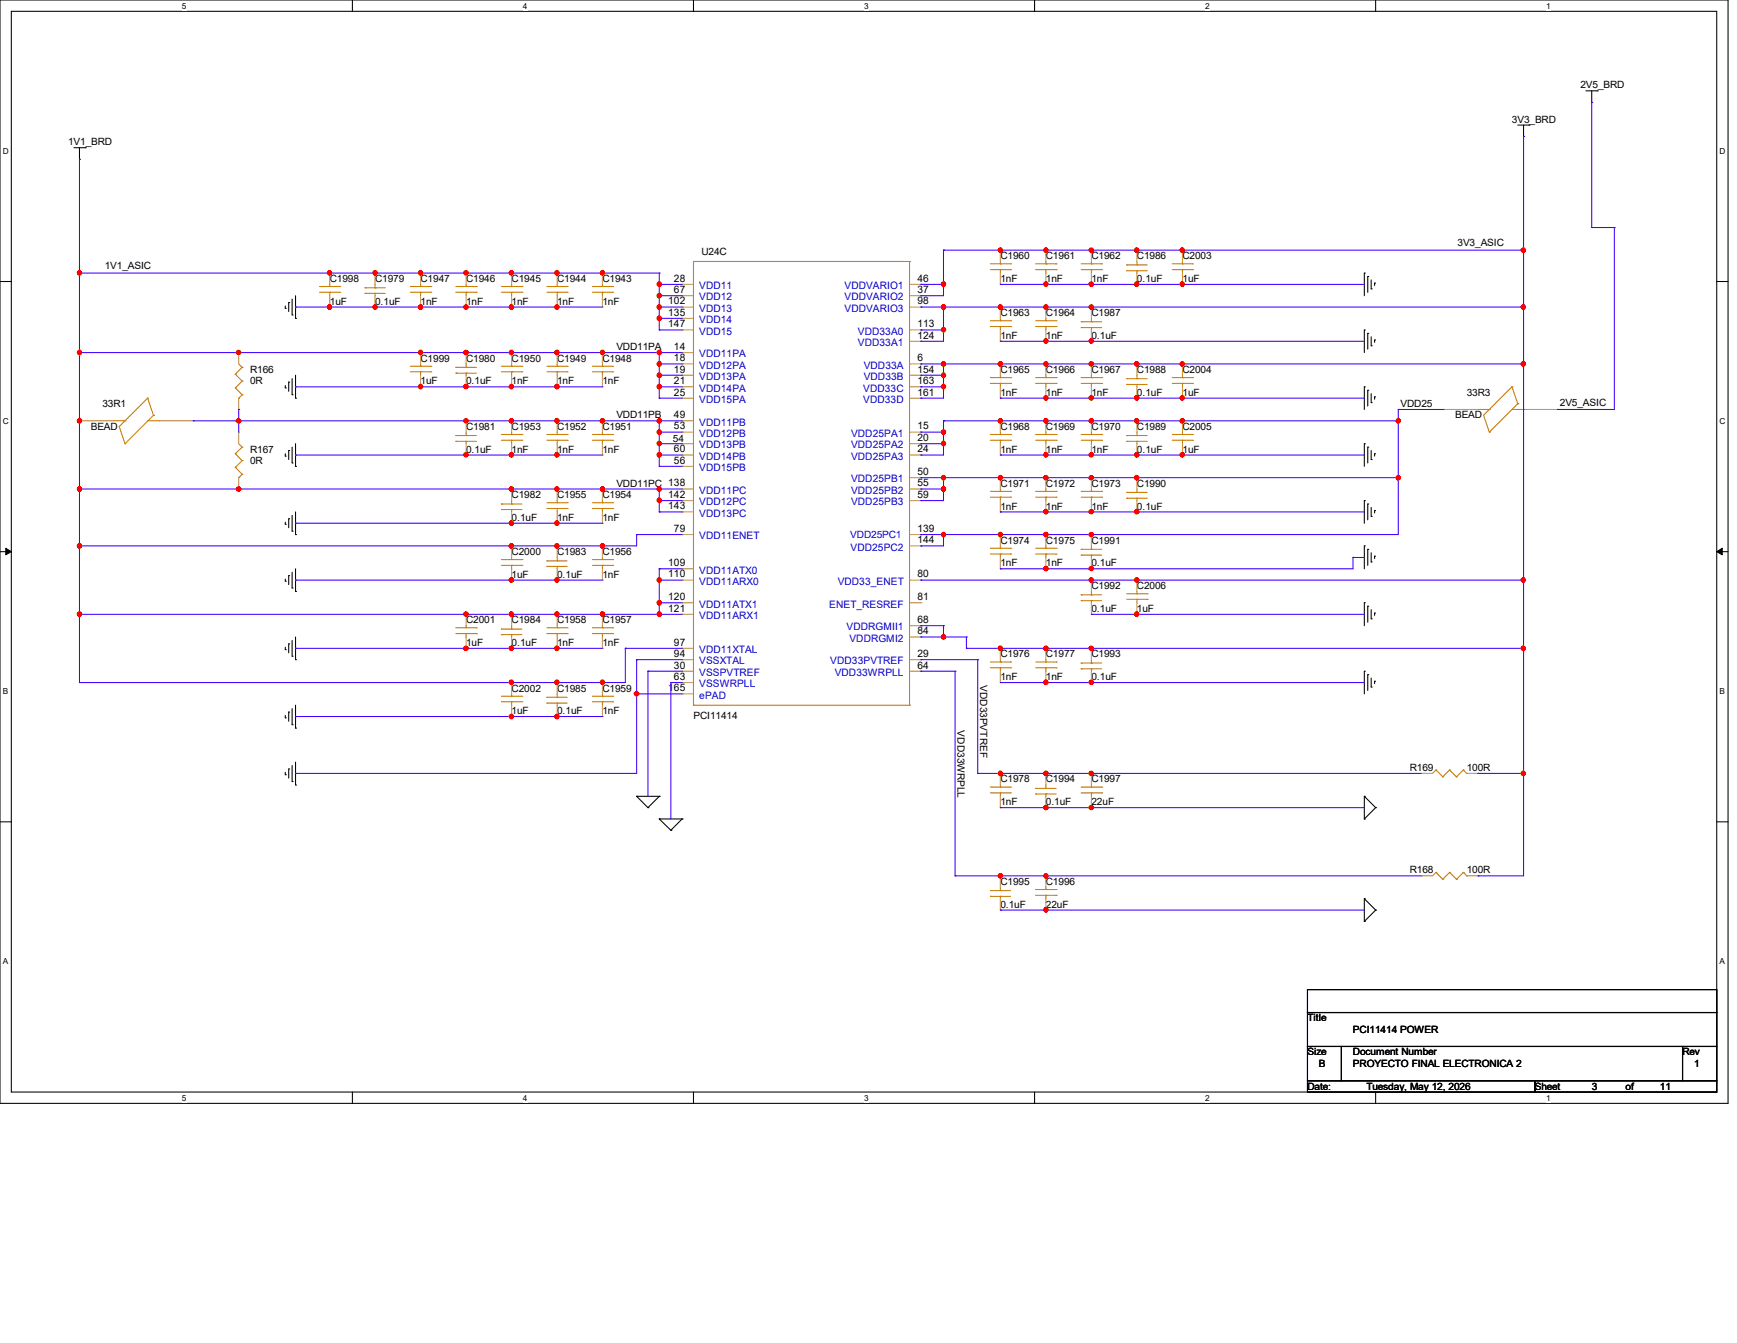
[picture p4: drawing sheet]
<svg xmlns="http://www.w3.org/2000/svg" width="279mm" height="216mm" viewBox="0 0 279 216" stroke-linecap="round" stroke-linejoin="round" font-family="sans-serif">
<path d="M0 0h278v177.4h-278zM1.8 1.8h274.3v173.8h-274.3z" fill="none" stroke="#000" stroke-width=".17"/>
<g fill="#fff">
<path d="M29.3 .2h.7v1.5h-.7z"/>
<path d="M29.3 175.8h.7v1.4h-.7z"/>
</g>
<path d="M56.7 0v1.8M56.7 175.6v1.8" fill="none" stroke="#000" stroke-width=".17"/>
<g fill="#fff">
<path d="M84.1 .2h.7v1.5h-.7z"/>
<path d="M84.1 175.8h.7v1.4h-.7z"/>
</g>
<path d="M111.5 0v1.8M111.5 175.6v1.8" fill="none" stroke="#000" stroke-width=".17"/>
<g fill="#fff">
<path d="M139 .2h.7v1.5h-.7z"/>
<path d="M139 175.8h.7v1.4h-.7z"/>
</g>
<path d="M166.4 0v1.8M166.4 175.6v1.8" fill="none" stroke="#000" stroke-width=".17"/>
<g fill="#fff">
<path d="M193.8 .2h.8v1.5h-.8z"/>
<path d="M193.8 175.8h.8v1.4h-.8z"/>
</g>
<path d="M221.3 0v1.8M221.3 175.6v1.8" fill="none" stroke="#000" stroke-width=".17"/>
<g fill="#fff">
<path d="M248.7 .2h.7v1.5h-.7z"/>
<path d="M248.7 175.8h.7v1.4h-.7z"/>
<path d="M.5 23.5h.9v1.5h-.9z"/>
<path d="M276.6 23.5h.9v1.5h-.9z"/>
<path d="M.5 67h.9v1.5h-.9z"/>
<path d="M276.6 67h.9v1.5h-.9z"/>
</g>
<path d="M0 45.3h1.8M276.1 45.3h1.9" fill="none" stroke="#000" stroke-width=".17"/>
<g fill="#fff">
<path d="M.5 110.4h.8v1.5h-.8z"/>
<path d="M276.6 110.4h.9v1.5h-.9z"/>
</g>
<path d="M0 88.7h1.8M276.1 88.7h1.9" fill="none" stroke="#000" stroke-width=".17"/>
<path d="M.9 88.1l.9 .6-.9 .5zM276.1 88.7l.9-.6v1.1z" fill="#000" stroke="#000" stroke-width=".16"/>
<g fill="#fff">
<path d="M.5 153.8h.8v1.5h-.8z"/>
<path d="M276.6 153.8h.9v1.5h-.9z"/>
</g>
<g fill="none" stroke="#000" stroke-width=".17">
<path d="M255.1 14.6h1.8M256 16.5h.1M256 14.6v1.9M256.9 14.6h.1M11.9 23.7h1.8M12.8 25.6h.1M12.8 23.7v1.9M13.7 23.7h.1M244.1 20.1h1.9M245.1 21.9h.1M245.1 20.1v1.8M246 20.1h.1"/>
<path d="M45.9 49.6h.1M45.9 49.2v.4M46.4 48.6h.1M46.4 48.6v1.5M47 50.6h.1M47 48.1v2.5M47.5 51.2h.1M47.5 47.5v3.7M219.5 43.9h.1M219.5 53h.1M219.5 43.9v3.6M219.5 53v3.7"/>
<path d="M220 44.4h.1M220 53.6h.1M220 44.4v2.6M220 53.6v2.5M220.6 46.4h.1M220.6 55.6h.1M220.6 45v1.4M220.6 54.1v1.5M221.1 45.5h.1M221.1 54.7h.1M221.1 45.5v.4M221.1 54.7v.3"/>
<path d="M45.9 62.4h.1M45.9 73.3h.1M45.9 62v.4M45.9 72.9v.4M46.4 61.4h.1M46.4 72.4h.1M46.4 61.4v1.5M46.4 72.4v1.5M47 63.5h.1M47 74.4h.1M47 60.9v2.6M47 71.9v2.5"/>
<path d="M47.5 64h.1M47.5 75h.1M47.5 60.3v3.7M47.5 71.3v3.7M219.5 62.2h.1M219.5 71.3h.1M219.5 62.2v3.6M219.5 71.3v3.7M220 62.7h.1M220 71.9h.1M220 62.7v2.6M220 71.9v2.5"/>
<path d="M220.6 64.7h.1M220.6 73.9h.1M220.6 63.3v1.4M220.6 72.4v1.5M221.1 63.8h.1M221.1 72.9h.1M221.1 63.8v.4M221.1 72.9v.4M45.9 84.3h.1M45.9 93.4h.1M45.9 83.9v.4M45.9 93.1v.3"/>
<path d="M46.4 83.4h.1M46.4 92.5h.1M46.4 83.4v1.4M46.4 92.5v1.5M47 85.4h.1M47 94.5h.1M47 82.8v2.6M47 92v2.5M47.5 85.9h.1M47.5 95.1h.1M47.5 82.3v3.6M47.5 91.4v3.7"/>
<path d="M219.5 80.5h.1M219.5 96.9h.1M219.5 87.8h.1M219.5 80.5v3.6M219.5 87.8v3.6M219.5 96.9v3.7M220 81h.1M220 97.5h.1M220 88.3h.1M220 81v2.6M220 88.3v2.6M220 97.5v2.5"/>
<path d="M220.6 83h.1M220.6 99.5h.1M220.6 90.3h.1M220.6 81.6v1.4M220.6 88.9v1.4M220.6 98v1.5M221.1 82.1h.1M221.1 98.6h.1M221.1 89.4h.1M221.1 82.1v.4M221.1 89.4v.4M221.1 98.6v.3"/>
<path d="M45.9 104.4h.1M45.9 115.4h.1M45.9 104.1v.3M45.9 115v.4M46.4 103.5h.1M46.4 114.5h.1M46.4 103.5v1.4M46.4 114.5v1.5M47 105.5h.1M47 116.5h.1M47 103v2.5M47 113.9v2.6"/>
<path d="M47.5 106h.1M47.5 117.1h.1M47.5 102.4v3.6M47.5 113.4v3.7M219.5 107.9h.1M219.5 107.9v3.6M220 108.5h.1M220 108.5v2.5M220.6 110.4h.1M220.6 109v1.4M221.1 109.5h.1M221.1 109.5v.4"/>
<path d="M0 132.1h1.8M45.9 124.5h.1M45.9 124.2v.3M46.4 123.6h.1M46.4 123.6v1.5M47 125.6h.1M47 123.1v2.5M47.5 126.2h.1M47.5 122.5v3.7M102.4 128h.1M102.4 128h3.6M102.4 128l1.8 1.8"/>
<path d="M104.2 129.8h.1M106 128h.1M106 131.7h.1M106 128l-1.8 1.8M106 131.7h3.7M106 131.7l1.9 1.8M107.9 133.5h.1M109.7 131.7h.1M109.7 131.7l-1.8 1.8M219.5 128h.1M219.5 131.7h.1M219.5 128v3.7"/>
<path d="M219.5 128l1.8 1.8M221.3 129.8h.1M221.3 129.8l-1.8 1.9M276.1 132.1h1.9M210.3 159.1h65.8v3.7h-65.8zM219.5 144.5h.1M219.5 148.1h.1M219.5 144.5v3.6M219.5 144.5l1.8 1.8M221.3 146.3h.1M221.3 146.3l-1.8 1.8M210.3 162.8h65.8v5.4h-65.8z"/>
<path d="M210.3 168.2h5.5v5.5h-5.5zM210.3 173.7h36.6v1.9h-36.6zM215.8 168.2h54.8v5.5h-54.8zM246.9 173.7h29.2v1.9h-29.2zM270.6 168.2h5.5v5.5h-5.5z"/>
</g>
<g fill="none" stroke="#cc8006" stroke-width=".17">
<path d="M38.4 58.5l.5 .6M38.9 59.1h.1M38.9 59.1l-1.1 1.1M51.4 47h3.3M51.4 46.1h3.3M53 46.1h.1M53 47h.1M53 45.7v.4M53 47v.5M54.7 47h.1M54.7 46.1h.1M58.7 46.3h.1"/>
<path d="M58.7 47.2h.1M58.7 46.3h3.3M58.7 47.2h3.3M60.3 47.2h.1M60.3 46.3h.1M60.3 45.7v.6M60.3 47.2v.3M66 47h3.3M66 46.1h3.3M66 59.8h3.3M66 58.9h3.3M67.6 46.1h.1"/>
<path d="M67.6 47h.1M67.6 58.9h.1M67.6 59.8h.1M67.6 45.7v.4M67.6 47v.5M67.6 58.5v.4M67.6 59.8v.5M69.3 47h.1M69.3 46.1h.1M69.3 59.8h.1M69.3 58.9h.1M73.3 59.1h.1"/>
<path d="M73.3 60h.1M73.3 47h3.3M73.3 46.1h3.3M73.3 59.1h3.3M73.3 60h3.3M75 46.1h.1M75 47h.1M75 60h.1M75 59.1h.1M75 45.7v.4M75 47v.5M75 58.5v.6"/>
<path d="M75 60v.3M76.6 47h.1M76.6 46.1h.1M80.6 47h3.3M80.6 46.1h3.3M80.6 59.8h3.3M80.6 58.9h3.3M82.3 58.9h.1M82.3 59.8h.1M82.3 46.1h.1M82.3 47h.1M82.3 45.7v.4"/>
<path d="M82.3 47v.5M82.3 58.5v.4M82.3 59.8v.5M83.9 59.8h.1M83.9 58.9h.1M83.9 47h.1M83.9 46.1h.1M88 47h3.2M88 46.1h3.2M88 59.8h3.2M88 58.9h3.2M89.6 58.9h.1"/>
<path d="M89.6 59.8h.1M89.6 46.1h.1M89.6 47h.1M89.6 45.7v.4M89.6 47v.5M89.6 58.5v.4M89.6 59.8v.5M91.2 59.8h.1M91.2 58.9h.1M91.2 47h.1M91.2 46.1h.1M95.3 47h3.3"/>
<path d="M95.3 46.1h3.3M95.3 59.8h3.3M95.3 58.9h3.3M96.9 58.9h.1M96.9 59.8h.1M96.9 46.1h.1M96.9 47h.1M96.9 45.7v.4M96.9 47v.5M96.9 58.5v.4M96.9 59.8v.5M98.6 59.8h.1"/>
<path d="M98.6 58.9h.1M98.6 47h.1M98.6 46.1h.1M111.5 42h.1M111.5 42h34.8M111.5 42v71.4M146.3 42h.1M146.3 42v71.4M159.3 43.3h3.3M159.3 42.4h3.3M159.3 52.5h3.3M159.3 51.6h3.3"/>
<path d="M160.9 51.6h.1M160.9 52.5h.1M160.9 42.4h.1M160.9 43.3h.1M160.9 42v.4M160.9 43.3v.6M160.9 51.2v.4M160.9 52.5v.5M162.6 52.5h.1M162.6 51.6h.1M162.6 43.3h.1M162.6 42.4h.1"/>
<path d="M166.6 43.3h3.3M166.6 42.4h3.3M166.6 52.5h3.3M166.6 51.6h3.3M168.2 51.6h.1M168.2 52.5h.1M168.2 42.4h.1M168.2 43.3h.1M168.2 42v.4M168.2 43.3v.6M168.2 51.2v.4M168.2 52.5v.5"/>
<path d="M169.9 52.5h.1M169.9 51.6h.1M169.9 43.3h.1M169.9 42.4h.1M173.9 51.7h.1M173.9 52.7h.1M173.9 43.3h3.3M173.9 42.4h3.3M173.9 51.7h3.3M173.9 52.7h3.3M175.6 42.4h.1M175.6 43.3h.1"/>
<path d="M175.6 52.7h.1M175.6 51.7h.1M175.6 42v.4M175.6 43.3v.6M175.6 51.2v.5M175.6 52.7v.3M177.2 43.3h.1M177.2 42.4h.1M181.2 42.6h.1M181.2 43.5h.1M181.2 42.6h3.3M181.2 43.5h3.3"/>
<path d="M182.9 43.5h.1M182.9 42.6h.1M182.9 42v.6M182.9 43.5v.4M188.6 43.3h3.2M188.6 42.4h3.2M190.2 42.4h.1M190.2 43.3h.1M190.2 42v.4M190.2 43.3v.6M191.8 43.3h.1M191.8 42.4h.1"/>
<path d="M18.3 67.6h1.8M20.1 71.3h.1M20.1 67.6h.1M23.7 64h.1M23.7 64l-4.5 4.6 .9 2.7M23.7 64l1 2.8M23.7 67.6h1.9M24.7 66.8h.1M24.7 66.8l-4.6 4.5M25.6 67.6h.1M37.8 60.2h.1M37.8 62.4h.1"/>
<path d="M37.8 72.9h.1M37.8 75.1h.1M37.8 60.2l1.1 1.1M37.8 62.4l1.1 1.1M37.8 72.9l1.1 1.1M37.8 75.1l1.1 1.1M38.4 64h.1M38.4 76.8h.1M38.4 71.3l.5 .6M38.9 61.3h.1M38.9 63.5h.1M38.9 71.9h.1"/>
<path d="M38.9 74h.1M38.9 76.2h.1M38.9 61.3l-1.1 1.1M38.9 63.5l-.5 .5M38.9 71.9l-1.1 1M38.9 74l-1.1 1.1M38.9 76.2l-.5 .6M73.3 70h.1M73.3 71h.1M73.3 70h3.3M73.3 71h3.3M75 71h.1"/>
<path d="M75 70h.1M75 69.5v.5M75 71v.3M80.6 70.8h3.3M80.6 69.8h3.3M82.3 69.8h.1M82.3 70.8h.1M82.3 69.5v.3M82.3 70.8v.5M83.9 70.8h.1M83.9 69.8h.1M88 70.8h3.2"/>
<path d="M88 69.8h3.2M89.6 69.8h.1M89.6 70.8h.1M89.6 69.5v.3M89.6 70.8v.5M91.2 70.8h.1M91.2 69.8h.1M95.3 70.8h3.3M95.3 69.8h3.3M96.9 69.8h.1M96.9 70.8h.1M96.9 69.5v.3"/>
<path d="M96.9 70.8v.5M98.6 70.8h.1M98.6 69.8h.1M159.3 70.8h3.3M159.3 69.8h3.3M159.3 79.9h3.3M159.3 79h3.3M159.3 61.6h3.3M159.3 60.7h3.3M160.9 79h.1M160.9 79.9h.1M160.9 60.7h.1"/>
<path d="M160.9 61.6h.1M160.9 69.8h.1M160.9 70.8h.1M160.9 60.3v.4M160.9 61.6v.6M160.9 69.5v.3M160.9 70.8v.5M160.9 78.6v.4M160.9 79.9v.6M162.6 79.9h.1M162.6 79h.1M162.6 61.6h.1"/>
<path d="M162.6 60.7h.1M162.6 70.8h.1M162.6 69.8h.1M166.6 70.8h3.3M166.6 69.8h3.3M166.6 79.9h3.3M166.6 79h3.3M166.6 61.6h3.3M166.6 60.7h3.3M168.2 79h.1M168.2 79.9h.1M168.2 60.7h.1"/>
<path d="M168.2 61.6h.1M168.2 69.8h.1M168.2 70.8h.1M168.2 60.3v.4M168.2 61.6v.6M168.2 69.5v.3M168.2 70.8v.5M168.2 78.6v.4M168.2 79.9v.6M169.9 79.9h.1M169.9 79h.1M169.9 61.6h.1"/>
<path d="M169.9 60.7h.1M169.9 70.8h.1M169.9 69.8h.1M173.9 70.8h3.3M173.9 69.8h3.3M173.9 79.9h3.3M173.9 79h3.3M173.9 61.6h3.3M173.9 60.7h3.3M175.6 69.8h.1M175.6 70.8h.1M175.6 79h.1"/>
<path d="M175.6 79.9h.1M175.6 60.7h.1M175.6 61.6h.1M175.6 60.3v.4M175.6 61.6v.6M175.6 69.5v.3M175.6 70.8v.5M175.6 78.6v.4M175.6 79.9v.6M177.2 70.8h.1M177.2 69.8h.1M177.2 79.9h.1"/>
<path d="M177.2 79h.1M177.2 61.6h.1M177.2 60.7h.1M181.2 60.9h.1M181.2 61.8h.1M181.2 70h.1M181.2 71h.1M181.2 79.2h.1M181.2 70h3.3M181.2 71h3.3M181.2 60.9h3.3M181.2 61.8h3.3"/>
<path d="M181.2 79.2h3.3M182.9 61.8h.1M182.9 60.9h.1M182.9 71h.1M182.9 70h.1M182.9 79.2h.1M182.9 60.3v.6M182.9 61.8v.4M182.9 69.5v.5M182.9 71v.3M182.9 78.6v.6M188.6 70.8h3.2"/>
<path d="M188.6 69.8h3.2M188.6 61.6h3.2M188.6 60.7h3.2M190.2 60.7h.1M190.2 61.6h.1M190.2 69.8h.1M190.2 70.8h.1M190.2 60.3v.4M190.2 61.6v.6M190.2 69.5v.3M190.2 70.8v.5M191.8 61.6h.1"/>
<path d="M191.8 60.7h.1M191.8 70.8h.1M191.8 69.8h.1M237.7 65.8h1.9M239.6 69.5h.1M239.6 65.8h.1M243.2 62.2h.1M243.2 62.2l-4.6 4.6 1 2.7M243.2 62.2l.9 2.7M243.2 65.8h1.9M244.1 64.9h.1M244.1 64.9l-4.5 4.6"/>
<path d="M245.1 65.8h.1M80.6 81h.1M80.6 81.9h.1M80.6 90.9h3.3M80.6 90h3.3M80.6 81h3.3M80.6 81.9h3.3M82.3 81.9h.1M82.3 81h.1M82.3 90h.1M82.3 90.9h.1M82.3 80.5v.5"/>
<path d="M82.3 81.9v.4M82.3 89.6v.4M82.3 90.9v.5M83.9 90.9h.1M83.9 90h.1M88 90.2h.1M88 91.1h.1M88 81.7h3.2M88 80.8h3.2M88 90.2h3.2M88 91.1h3.2M89.6 80.8h.1"/>
<path d="M89.6 81.7h.1M89.6 91.1h.1M89.6 90.2h.1M89.6 80.5v.3M89.6 81.7v.6M89.6 89.6v.6M89.6 91.1v.3M91.2 81.7h.1M91.2 80.8h.1M95.3 81.7h3.3M95.3 80.8h3.3M95.3 90.9h3.3"/>
<path d="M95.3 90h3.3M96.9 80.8h.1M96.9 81.7h.1M96.9 90h.1M96.9 90.9h.1M96.9 80.5v.3M96.9 81.7v.6M96.9 89.6v.4M96.9 90.9v.5M98.6 81.7h.1M98.6 80.8h.1M98.6 90.9h.1"/>
<path d="M98.6 90h.1M159.3 89.1h3.3M159.3 88.1h3.3M160.9 88.1h.1M160.9 89.1h.1M160.9 87.8v.3M160.9 89.1v.5M162.6 89.1h.1M162.6 88.1h.1M166.6 89.1h3.3M166.6 88.1h3.3M168.2 88.1h.1"/>
<path d="M168.2 89.1h.1M168.2 87.8v.3M168.2 89.1v.5M169.9 89.1h.1M169.9 88.1h.1M173.9 88.3h.1M173.9 89.2h.1M173.9 95.6h.1M173.9 96.6h.1M173.9 88.3h3.3M173.9 89.2h3.3M173.9 95.6h3.3"/>
<path d="M173.9 96.6h3.3M175.6 89.2h.1M175.6 88.3h.1M175.6 96.6h.1M175.6 95.6h.1M175.6 87.8v.5M175.6 89.2v.4M175.6 95.1v.5M175.6 96.6v.3M181.2 80.1h.1M181.2 80.1h3.3M181.2 96.4h3.3"/>
<path d="M181.2 95.5h3.3M182.9 80.1h.1M182.9 95.5h.1M182.9 96.4h.1M182.9 80.1v.4M182.9 95.1v.4M182.9 96.4v.5M184.5 96.4h.1M184.5 95.5h.1M73.3 101.9h3.3M73.3 100.9h3.3M75 100.9h.1"/>
<path d="M75 101.9h.1M75 100.6v.3M75 101.9v.5M76.6 101.9h.1M76.6 100.9h.1M80.6 101.1h.1M80.6 102h.1M80.6 101.1h3.3M80.6 102h3.3M80.6 112.8h3.3M80.6 111.9h3.3M82.3 102h.1"/>
<path d="M82.3 101.1h.1M82.3 111.9h.1M82.3 112.8h.1M82.3 100.6v.5M82.3 102v.4M82.3 111.5v.4M82.3 112.8v.6M83.9 112.8h.1M83.9 111.9h.1M88 112.1h.1M88 113h.1M88 101.9h3.2"/>
<path d="M88 100.9h3.2M88 112.1h3.2M88 113h3.2M89.6 100.9h.1M89.6 101.9h.1M89.6 113h.1M89.6 112.1h.1M89.6 100.6v.3M89.6 101.9v.5M89.6 111.5v.6M89.6 113v.4M91.2 101.9h.1"/>
<path d="M91.2 100.9h.1M95.3 101.9h3.3M95.3 100.9h3.3M95.3 112.8h3.3M95.3 111.9h3.3M96.9 100.9h.1M96.9 101.9h.1M96.9 111.9h.1M96.9 112.8h.1M96.9 100.6v.3M96.9 101.9v.5M96.9 111.5v.4"/>
<path d="M96.9 112.8v.6M98.6 101.9h.1M98.6 100.9h.1M98.6 112.8h.1M98.6 111.9h.1M111.5 113.4h.1M111.5 113.4h34.8M146.3 113.4h.1M159.3 107.4h3.3M159.3 106.4h3.3M160.9 106.4h.1M160.9 107.4h.1"/>
<path d="M160.9 106v.4M160.9 107.4v.5M162.6 107.4h.1M162.6 106.4h.1M166.6 107.4h3.3M166.6 106.4h3.3M168.2 106.4h.1M168.2 107.4h.1M168.2 106v.4M168.2 107.4v.5M169.9 107.4h.1M169.9 106.4h.1"/>
<path d="M173.9 106.6h.1M173.9 107.5h.1M173.9 106.6h3.3M173.9 107.5h3.3M175.6 107.5h.1M175.6 106.6h.1M175.6 106v.6M175.6 107.5v.4M159.3 127.5h3.3M159.3 126.5h3.3M160.9 126.5h.1M160.9 127.5h.1"/>
<path d="M160.9 126.2v.3M160.9 127.5v.5M162.6 127.5h.1M162.6 126.5h.1M166.6 126.7h.1M166.6 127.6h.1M166.6 126.7h3.3M166.6 127.6h3.3M168.2 127.6h.1M168.2 126.7h.1M168.2 126.2v.5M168.2 127.6v.4"/>
<path d="M173.9 127.5h3.3M173.9 126.5h3.3M175.6 126.5h.1M175.6 127.5h.1M175.6 126.2v.3M175.6 127.5v.5M177.2 127.5h.1M177.2 126.5h.1M231 123.8h.1M231 123.8l-.6 .5M231 123.8l1.1 1.1M232.1 124.9h.1"/>
<path d="M233.2 123.8h.1M233.2 123.8l-1.1 1.1M233.2 123.8l1.1 1.1M234.3 124.9h.1M235.4 123.8h.1M235.4 123.8l-1.1 1.1M235.4 123.8l.5 .5M235.9 124.3h.1M159.3 143.2h.1M159.3 144.1h.1M159.3 143.2h3.3M159.3 144.1h3.3"/>
<path d="M160.9 144.1h.1M160.9 143.2h.1M160.9 142.6v.6M160.9 144.1v.4M166.6 143.9h3.3M166.6 143h3.3M168.2 143h.1M168.2 143.9h.1M168.2 142.6v.4M168.2 143.9v.6M169.9 143.9h.1M169.9 143h.1"/>
<path d="M231 140.3h.1M231 140.3l-.6 .5M231 140.3l1.1 1.1M232.1 141.4h.1M233.2 140.3h.1M233.2 140.3l-1.1 1.1M233.2 140.3l1.1 1.1M234.3 141.4h.1M235.4 140.3h.1M235.4 140.3l-1.1 1.1M235.4 140.3l.5 .5M235.9 140.8h.1"/>
</g>
<g fill="none" stroke="#a84" stroke-width=".17">
<path d="M38.4 56.7h.1M38.4 56.7v1.8M53 43.9h.1M53 49.4h.1M53 43.9v1.8M53 47.5v1.9M60.3 49.4h.1M60.3 43.9h.1M60.3 43.9v1.8M60.3 47.5v1.9M67.6 43.9h.1M67.6 49.4h.1"/>
<path d="M67.6 56.7h.1M67.6 43.9v1.8M67.6 47.5v1.9M67.6 56.7v1.8M75 43.9h.1M75 49.4h.1M75 56.7h.1M75 43.9v1.8M75 47.5v1.9M75 56.7v1.8M82.3 56.7h.1M82.3 43.9h.1"/>
<path d="M82.3 49.4h.1M82.3 43.9v1.8M82.3 47.5v1.9M82.3 56.7v1.8M89.6 56.7h.1M89.6 43.9h.1M89.6 49.4h.1M89.6 43.9v1.8M89.6 47.5v1.9M89.6 56.7v1.8M96.9 56.7h.1M96.9 43.9h.1"/>
<path d="M96.9 49.4h.1M96.9 43.9v1.8M96.9 47.5v1.9M96.9 56.7v1.8M109.7 45.7h.1M109.7 47.5h.1M109.7 49.4h.1M109.7 51.2h.1M109.7 53h.1M109.7 56.7h.1M109.7 58.5h.1M109.7 45.7h1.8"/>
<path d="M109.7 47.5h1.8M109.7 49.4h1.8M109.7 51.2h1.8M109.7 53h1.8M109.7 56.7h1.8M109.7 58.5h1.8M146.3 45.7h1.8M146.3 47.5h1.8M146.3 49.4h1.8M146.3 53h1.8M146.3 58.5h1.8M146.3 54.9h1.8"/>
<path d="M148.1 45.7h.1M148.1 47.5h.1M148.1 49.4h.1M148.1 53h.1M148.1 54.9h.1M148.1 58.5h.1M160.9 49.4h.1M160.9 54.9h.1M160.9 58.5h.1M160.9 40.2h.1M160.9 45.7h.1M160.9 40.2v1.8"/>
<path d="M160.9 43.9v1.8M160.9 49.4v1.8M160.9 53v1.9M160.9 58.5v1.8M168.2 49.4h.1M168.2 54.9h.1M168.2 58.5h.1M168.2 40.2h.1M168.2 45.7h.1M168.2 40.2v1.8M168.2 43.9v1.8M168.2 49.4v1.8"/>
<path d="M168.2 53v1.9M168.2 58.5v1.8M175.6 40.2h.1M175.6 45.7h.1M175.6 54.9h.1M175.6 49.4h.1M175.6 58.5h.1M175.6 40.2v1.8M175.6 43.9v1.8M175.6 49.4v1.8M175.6 53v1.9M175.6 58.5v1.8"/>
<path d="M182.9 45.7h.1M182.9 40.2h.1M182.9 58.5h.1M182.9 40.2v1.8M182.9 43.9v1.8M182.9 58.5v1.8M190.2 40.2h.1M190.2 45.7h.1M190.2 58.5h.1M190.2 40.2v1.8M190.2 43.9v1.8M190.2 58.5v1.8"/>
<path d="M12.8 67.6h.1M12.8 67.6h5.5M25.6 67.6h5.5M31.1 67.6h.1M38.4 65.8h.1M38.4 69.5h.1M38.4 78.6h.1M38.4 64v1.8M38.4 69.5v1.8M38.4 76.8v1.8M67.6 62.2h.1M67.6 60.3v1.9"/>
<path d="M75 62.2h.1M75 73.2h.1M75 67.6h.1M75 60.3v1.9M75 67.6v1.9M75 71.3v1.9M82.3 78.6h.1M82.3 62.2h.1M82.3 67.6h.1M82.3 73.2h.1M82.3 60.3v1.9M82.3 67.6v1.9"/>
<path d="M82.3 71.3v1.9M82.3 78.6v1.9M89.6 78.6h.1M89.6 62.2h.1M89.6 67.6h.1M89.6 73.2h.1M89.6 60.3v1.9M89.6 67.6v1.9M89.6 71.3v1.9M89.6 78.6v1.9M96.9 78.6h.1M96.9 62.2h.1"/>
<path d="M96.9 67.6h.1M96.9 73.2h.1M96.9 60.3v1.9M96.9 67.6v1.9M96.9 71.3v1.9M96.9 78.6v1.9M109.7 60.3h.1M109.7 62.2h.1M109.7 64h.1M109.7 67.6h.1M109.7 69.5h.1M109.7 71.3h.1"/>
<path d="M109.7 73.2h.1M109.7 75h.1M109.7 78.6h.1M109.7 60.3h1.8M109.7 62.2h1.8M109.7 64h1.8M109.7 67.6h1.8M109.7 69.5h1.8M109.7 71.3h1.8M109.7 73.2h1.8M109.7 75h1.8M109.7 78.6h1.8"/>
<path d="M146.3 60.3h1.8M146.3 62.2h1.8M146.3 64h1.8M146.3 69.5h1.8M146.3 71.3h1.8M146.3 73.2h1.8M146.3 78.6h1.8M146.3 76.8h1.8M148.1 60.3h.1M148.1 62.2h.1M148.1 64h.1M148.1 69.5h.1"/>
<path d="M148.1 71.3h.1M148.1 73.2h.1M148.1 76.8h.1M148.1 78.6h.1M160.9 76.8h.1M160.9 64h.1M160.9 67.6h.1M160.9 73.2h.1M160.9 62.2v1.8M160.9 67.6v1.9M160.9 71.3v1.9M160.9 76.8v1.8"/>
<path d="M168.2 76.8h.1M168.2 64h.1M168.2 67.6h.1M168.2 73.2h.1M168.2 62.2v1.8M168.2 67.6v1.9M168.2 71.3v1.9M168.2 76.8v1.8M175.6 67.6h.1M175.6 73.2h.1M175.6 76.8h.1M175.6 64h.1"/>
<path d="M175.6 62.2v1.8M175.6 67.6v1.9M175.6 71.3v1.9M175.6 76.8v1.8M182.9 64h.1M182.9 73.2h.1M182.9 67.6h.1M182.9 76.8h.1M182.9 62.2v1.8M182.9 67.6v1.9M182.9 71.3v1.9M182.9 76.8v1.8"/>
<path d="M190.2 64h.1M190.2 67.6h.1M190.2 73.2h.1M190.2 62.2v1.8M190.2 67.6v1.9M190.2 71.3v1.9M232.2 65.8h.1M232.2 65.8h5.5M245.1 65.8h5.4M250.5 65.8h.1M75 98.8h.1M75 98.8v1.8"/>
<path d="M82.3 84.1h.1M82.3 98.8h.1M82.3 87.8h.1M82.3 93.3h.1M82.3 82.3v1.8M82.3 87.8v1.8M82.3 91.4v1.9M82.3 98.8v1.8M89.6 84.1h.1M89.6 93.3h.1M89.6 87.8h.1M89.6 98.8h.1"/>
<path d="M89.6 82.3v1.8M89.6 87.8v1.8M89.6 91.4v1.9M89.6 98.8v1.8M96.9 84.1h.1M96.9 87.8h.1M96.9 93.3h.1M96.9 98.8h.1M96.9 82.3v1.8M96.9 87.8v1.8M96.9 91.4v1.9M96.9 98.8v1.8"/>
<path d="M109.7 80.5h.1M109.7 82.3h.1M109.7 85.9h.1M109.7 91.4h.1M109.7 93.3h.1M109.7 96.9h.1M109.7 98.8h.1M109.7 80.5h1.8M109.7 82.3h1.8M109.7 85.9h1.8M109.7 91.4h1.8M109.7 93.3h1.8"/>
<path d="M109.7 96.9h1.8M109.7 98.8h1.8M146.3 80.5h1.8M146.3 85.9h1.8M146.3 93.3h1.8M146.3 96.9h1.8M146.3 87.8h1.8M148.1 80.5h.1M148.1 85.9h.1M148.1 87.8h.1M148.1 93.3h.1M148.1 96.9h.1"/>
<path d="M160.9 82.3h.1M160.9 85.9h.1M160.9 91.4h.1M160.9 80.5v1.8M160.9 85.9v1.9M160.9 89.6v1.8M168.2 82.3h.1M168.2 85.9h.1M168.2 91.4h.1M168.2 80.5v1.8M168.2 85.9v1.9M168.2 89.6v1.8"/>
<path d="M175.6 82.3h.1M175.6 91.4h.1M175.6 85.9h.1M175.6 98.8h.1M175.6 93.3h.1M175.6 80.5v1.8M175.6 85.9v1.9M175.6 89.6v1.8M175.6 93.3v1.8M175.6 96.9v1.9M182.9 82.3h.1M182.9 93.3h.1"/>
<path d="M182.9 98.8h.1M182.9 80.5v1.8M182.9 93.3v1.8M182.9 96.9v1.9M75 104.2h.1M75 102.4v1.8M82.3 104.2h.1M82.3 109.7h.1M82.3 115.2h.1M82.3 102.4v1.8M82.3 109.7v1.8M82.3 113.4v1.8"/>
<path d="M89.6 104.2h.1M89.6 115.2h.1M89.6 109.7h.1M89.6 102.4v1.8M89.6 109.7v1.8M89.6 113.4v1.8M96.9 104.2h.1M96.9 109.7h.1M96.9 115.2h.1M96.9 102.4v1.8M96.9 109.7v1.8M96.9 113.4v1.8"/>
<path d="M109.7 104.2h.1M109.7 106h.1M109.7 107.9h.1M109.7 109.7h.1M109.7 111.5h.1M109.7 104.2h1.8M109.7 106h1.8M109.7 107.9h1.8M109.7 109.7h1.8M109.7 111.5h1.8M146.3 106h1.8M146.3 107.9h1.8"/>
<path d="M146.3 100.6h1.8M146.3 102.4h1.8M148.1 100.6h.1M148.1 102.4h.1M148.1 106h.1M148.1 107.9h.1M160.9 104.2h.1M160.9 109.7h.1M160.9 104.2v1.8M160.9 107.9v1.8M168.2 104.2h.1M168.2 109.7h.1"/>
<path d="M168.2 104.2v1.8M168.2 107.9v1.8M175.6 109.7h.1M175.6 104.2h.1M175.6 104.2v1.8M175.6 107.9v1.8M160.9 124.3h.1M160.9 129.8h.1M160.9 124.3v1.9M160.9 128v1.8M168.2 129.8h.1M168.2 124.3h.1"/>
<path d="M168.2 124.3v1.9M168.2 128v1.8M175.6 124.3h.1M175.6 129.8h.1M175.6 124.3v1.9M175.6 128v1.8M228.6 124.3h.1M228.6 124.3h1.8M235.9 124.3h1.8M237.7 124.3h.1M160.9 146.3h.1M160.9 140.8h.1"/>
<path d="M160.9 140.8v1.8M160.9 144.5v1.8M168.2 140.8h.1M168.2 146.3h.1M168.2 140.8v1.8M168.2 144.5v1.8M228.6 140.8h.1M228.6 140.8h1.8M235.9 140.8h1.8M237.7 140.8h.1"/>
</g>
<g fill="none" stroke="#4200ff" stroke-width=".17">
<path d="M256 16.5h.1M256 16.5v20.1M12.8 25.6h.1M12.8 25.6v84.1M245.1 21.9h.1M245.1 21.9v118.9h-7.4M256 36.6h.1M256 36.6h3.7M259.7 36.6h.1M259.7 36.6v29.2h-9.2M12.8 43.9h.1M12.8 56.7h.1"/>
<path d="M12.8 43.9h93.2M12.8 56.7h96.9M38.4 56.7h.1M47.5 49.4h.1M47.5 49.4h49.4M53 43.9h.1M53 49.4h.1M60.3 49.4h.1M60.3 43.9h.1M67.6 43.9h.1M67.6 49.4h.1M67.6 56.7h.1"/>
<path d="M75 43.9h.1M75 49.4h.1M75 56.7h.1M82.3 43.9h.1M82.3 49.4h.1M82.3 56.7h.1M89.6 43.9h.1M89.6 49.4h.1M89.6 56.7h.1M96.9 43.9h.1M96.9 56.7h.1M106 53h.1"/>
<path d="M106 45.7h.1M106 51.2h.1M106 49.4h.1M106 47.5h.1M106 43.9h.1M106 56.7h.1M106 58.5h.1M106 53h3.7M106 43.9v9.1M106 56.7v7.3M106 45.7h3.7M106 51.2h3.7"/>
<path d="M106 49.4h3.7M106 47.5h3.7M106 58.5h3.7M148.1 49.4h.1M148.1 45.7h.1M148.1 47.5h.1M148.1 53h.1M148.1 54.9h.1M148.1 58.5h.1M148.1 53h3.7M148.1 45.7h3.7M148.1 49.4h97"/>
<path d="M148.1 58.5h97M151.8 45.7h.1M151.8 40.2h.1M151.8 49.4h.1M151.8 53h.1M151.8 58.5h.1M151.8 40.2v7.3h-3.7M151.8 58.5v5.5h-3.7M151.8 49.4v5.5h-3.7M151.8 40.2h93.3M160.9 40.2h.1M160.9 45.7h.1"/>
<path d="M160.9 49.4h.1M160.9 54.9h.1M160.9 58.5h.1M160.9 45.7h58.6M160.9 54.9h58.6M168.2 40.2h.1M168.2 45.7h.1M168.2 58.5h.1M168.2 49.4h.1M168.2 54.9h.1M175.6 40.2h.1M175.6 45.7h.1"/>
<path d="M175.6 58.5h.1M175.6 49.4h.1M175.6 54.9h.1M182.9 40.2h.1M182.9 45.7h.1M182.9 58.5h.1M190.2 40.2h.1M190.2 45.7h.1M190.2 58.5h.1M245.1 40.2h.1M245.1 49.4h.1M245.1 58.5h.1"/>
<path d="M12.8 78.6h.1M12.8 67.6h.1M12.8 78.6h96.9M31.1 67.6h.1M31.1 67.6h78.6M38.4 65.8h.1M38.4 67.6h.1M38.4 78.6h.1M38.4 65.8v3.7M47.5 62.2h.1M47.5 73.2h.1M47.5 62.2h49.4"/>
<path d="M47.5 73.2h49.4M67.6 62.2h.1M75 62.2h.1M75 73.2h.1M75 67.6h.1M82.3 62.2h.1M82.3 67.6h.1M82.3 73.2h.1M82.3 78.6h.1M89.6 62.2h.1M89.6 67.6h.1M89.6 73.2h.1"/>
<path d="M89.6 78.6h.1M96.9 67.6h.1M96.9 78.6h.1M106 64h.1M106 60.3h.1M106 62.2h.1M106 67.6h.1M106 75h.1M106 73.2h.1M106 71.3h.1M106 69.5h.1M106 78.6h.1"/>
<path d="M106 67.6v7.4M106 78.6v3.7M106 64h3.7M106 60.3h3.7M106 62.2h3.7M106 75h3.7M106 73.2h3.7M106 71.3h3.7M106 69.5h3.7M148.1 64h.1M148.1 60.3h.1M148.1 62.2h.1"/>
<path d="M148.1 69.5h.1M148.1 73.2h.1M148.1 71.3h.1M148.1 76.8h.1M148.1 78.6h.1M148.1 60.3h3.7M148.1 62.2h3.7M148.1 71.3h3.7M148.1 69.5h3.7M148.1 78.6h3.7M148.1 76.8h76.8M151.8 60.3h.1"/>
<path d="M151.8 62.2h.1M151.8 67.6h.1M151.8 71.3h.1M151.8 69.5h.1M151.8 76.8h.1M151.8 78.6h.1M151.8 67.6h73.1M151.8 67.6v5.6h-3.7M151.8 76.8v3.7h-3.7M160.9 64h.1M160.9 67.6h.1M160.9 73.2h.1"/>
<path d="M160.9 76.8h.1M160.9 64h58.6M160.9 73.2h58.6M168.2 64h.1M168.2 67.6h.1M168.2 73.2h.1M168.2 76.8h.1M175.6 64h.1M175.6 67.6h.1M175.6 73.2h.1M175.6 76.8h.1M182.9 64h.1"/>
<path d="M182.9 67.6h.1M182.9 73.2h.1M182.9 76.8h.1M190.2 64h.1M190.2 73.2h.1M190.2 67.6h.1M224.9 76.8h.1M224.9 65.8h.1M224.9 67.6h.1M224.9 65.8v20.1h-76.8M224.9 65.8h7.3M250.5 65.8h.1"/>
<path d="M12.8 87.8h.1M12.8 98.8h.1M12.8 98.8h96.9M47.5 84.1h.1M47.5 93.3h.1M47.5 84.1h49.4M47.5 93.3h49.4M75 98.8h.1M82.3 84.1h.1M82.3 87.8h.1M82.3 93.3h.1M82.3 98.8h.1"/>
<path d="M89.6 84.1h.1M89.6 98.8h.1M89.6 87.8h.1M89.6 93.3h.1M96.9 87.8h.1M96.9 98.8h.1M102.4 85.9h.1M102.4 85.9h7.3M102.4 85.9v1.9h-89.6M106 82.3h.1M106 80.5h.1M106 91.4h.1"/>
<path d="M106 98.8h.1M106 96.9h.1M106 93.3h.1M106 91.4v7.4M106 82.3h3.7M106 80.5h3.7M106 91.4h3.7M106 96.9h3.7M106 93.3h3.7M148.1 80.5h.1M148.1 85.9h.1M148.1 87.8h.1"/>
<path d="M148.1 93.3h.1M148.1 93.3h97M151.8 85.9h.1M151.8 85.9v1.9h-3.7M160.9 82.3h.1M160.9 85.9h.1M160.9 91.4h.1M160.9 82.3h58.6M168.2 82.3h.1M168.2 91.4h.1M168.2 85.9h.1M175.6 82.3h.1"/>
<path d="M175.6 98.8h.1M175.6 93.3h.1M175.6 91.4h.1M175.6 85.9h.1M175.6 98.8h43.9M182.9 82.3h.1M182.9 98.8h.1M182.9 93.3h.1M217.6 89.6h.1M217.6 89.6v1.8h-56.7M217.6 89.6h1.9M245.1 93.3h.1"/>
<path d="M12.8 109.7h.1M47.5 115.2h.1M47.5 104.2h.1M47.5 104.2h49.4M47.5 115.2h49.4M75 104.2h.1M82.3 109.7h.1M82.3 115.2h.1M82.3 104.2h.1M89.6 104.2h.1M89.6 115.2h.1M89.6 109.7h.1"/>
<path d="M96.9 109.7h.1M100.6 104.2h.1M100.6 104.2h9.1M100.6 104.2v5.5h-87.8M102.4 106h.1M102.4 111.5h.1M102.4 106v18.3h-54.9M102.4 106h7.3M102.4 111.5h7.3M104.2 107.9h.1M104.2 107.9h5.5M104.2 107.9v20.1"/>
<path d="M107.9 109.7h.1M107.9 109.7h1.8M107.9 109.7v22M148.1 100.6h.1M148.1 102.4h.1M148.1 106h.1M148.1 107.9h.1M148.1 106h9.2M148.1 107.9h5.5M148.1 100.6h3.7M148.1 102.4h7.3M151.8 100.6h.1"/>
<path d="M151.8 102.4h.1M151.8 100.6v1.8M153.6 107.9h.1M153.6 107.9v32.9M155.4 102.4h.1M155.4 104.2h.1M155.4 104.2h89.7M155.4 102.4v1.8M157.3 106h.1M157.3 106v18.3M160.9 104.2h.1M160.9 109.7h.1"/>
<path d="M160.9 109.7h58.6M168.2 109.7h.1M168.2 104.2h.1M175.6 109.7h.1M175.6 104.2h.1M245.1 104.2h.1M47.5 124.3h.1M157.3 124.3h.1M157.3 124.3h71.3M160.9 129.8h.1M160.9 124.3h.1M160.9 129.8h58.6"/>
<path d="M168.2 129.8h.1M168.2 124.3h.1M175.6 129.8h.1M175.6 124.3h.1M237.7 124.3h.1M237.7 124.3h7.4M245.1 124.3h.1M153.6 140.8h.1M153.6 140.8h75M160.9 146.3h.1M160.9 140.8h.1M160.9 146.3h58.6"/>
<path d="M168.2 146.3h.1M168.2 140.8h.1M237.7 140.8h.1"/>
</g>
<g fill="#f00" stroke="#f00" stroke-width=".17">
<circle cx="106" cy="47.5" r=".35"/>
<circle cx="106" cy="45.7" r=".35"/>
<circle cx="106" cy="51.2" r=".35"/>
<circle cx="106" cy="49.4" r=".35"/>
<circle cx="96.9" cy="43.9" r=".35"/>
<circle cx="89.6" cy="43.9" r=".35"/>
<circle cx="82.2" cy="43.9" r=".35"/>
<circle cx="75" cy="43.9" r=".35"/>
<circle cx="67.6" cy="43.9" r=".35"/>
<circle cx="89.6" cy="49.4" r=".35"/>
<circle cx="82.2" cy="49.4" r=".35"/>
<circle cx="75" cy="49.4" r=".35"/>
<circle cx="67.6" cy="49.4" r=".35"/>
<circle cx="106" cy="58.5" r=".35"/>
<circle cx="106" cy="60.3" r=".35"/>
<circle cx="106" cy="62.1" r=".35"/>
<circle cx="106" cy="56.7" r=".35"/>
<circle cx="96.9" cy="56.7" r=".35"/>
<circle cx="89.6" cy="56.7" r=".35"/>
<circle cx="82.2" cy="56.7" r=".35"/>
<circle cx="89.6" cy="62.1" r=".35"/>
<circle cx="82.2" cy="62.1" r=".35"/>
<circle cx="106" cy="69.5" r=".35"/>
<circle cx="106" cy="67.6" r=".35"/>
<circle cx="106" cy="73.1" r=".35"/>
<circle cx="106" cy="71.3" r=".35"/>
<circle cx="96.9" cy="67.6" r=".35"/>
<circle cx="89.6" cy="67.6" r=".35"/>
<circle cx="89.6" cy="73.1" r=".35"/>
<circle cx="82.2" cy="73.1" r=".35"/>
<circle cx="106" cy="78.6" r=".35"/>
<circle cx="96.9" cy="78.6" r=".35"/>
<circle cx="106" cy="80.4" r=".35"/>
<circle cx="96.9" cy="87.8" r=".35"/>
<circle cx="106" cy="96.9" r=".35"/>
<circle cx="106" cy="93.2" r=".35"/>
<circle cx="106" cy="98.7" r=".35"/>
<circle cx="96.9" cy="98.7" r=".35"/>
<circle cx="89.6" cy="98.7" r=".35"/>
<circle cx="96.9" cy="109.7" r=".35"/>
<circle cx="82.2" cy="115.2" r=".35"/>
<circle cx="82.2" cy="109.7" r=".35"/>
<circle cx="102.4" cy="111.5" r=".35"/>
<circle cx="151.8" cy="49.4" r=".35"/>
<circle cx="151.8" cy="45.7" r=".35"/>
<circle cx="160.9" cy="40.2" r=".35"/>
<circle cx="175.5" cy="40.2" r=".35"/>
<circle cx="168.2" cy="40.2" r=".35"/>
<circle cx="182.8" cy="40.2" r=".35"/>
<circle cx="175.5" cy="45.7" r=".35"/>
<circle cx="168.2" cy="45.7" r=".35"/>
<circle cx="151.8" cy="53" r=".35"/>
<circle cx="160.9" cy="49.4" r=".35"/>
<circle cx="175.5" cy="58.5" r=".35"/>
<circle cx="168.2" cy="58.5" r=".35"/>
<circle cx="175.5" cy="64" r=".35"/>
<circle cx="168.2" cy="64" r=".35"/>
<circle cx="160.9" cy="58.5" r=".35"/>
<circle cx="151.8" cy="58.5" r=".35"/>
<circle cx="151.8" cy="62.1" r=".35"/>
<circle cx="151.8" cy="60.3" r=".35"/>
<circle cx="151.8" cy="69.5" r=".35"/>
<circle cx="151.8" cy="71.3" r=".35"/>
<circle cx="160.9" cy="67.6" r=".35"/>
<circle cx="175.5" cy="67.6" r=".35"/>
<circle cx="168.2" cy="67.6" r=".35"/>
<circle cx="175.5" cy="73.1" r=".35"/>
<circle cx="168.2" cy="73.1" r=".35"/>
<circle cx="151.8" cy="76.8" r=".35"/>
<circle cx="160.9" cy="76.8" r=".35"/>
<circle cx="175.5" cy="76.8" r=".35"/>
<circle cx="168.2" cy="76.8" r=".35"/>
<circle cx="175.5" cy="82.3" r=".35"/>
<circle cx="168.2" cy="82.3" r=".35"/>
<circle cx="151.8" cy="78.6" r=".35"/>
<circle cx="151.8" cy="85.9" r=".35"/>
<circle cx="160.9" cy="85.9" r=".35"/>
<circle cx="151.8" cy="102.4" r=".35"/>
<circle cx="160.9" cy="104.2" r=".35"/>
<circle cx="60.3" cy="43.9" r=".35"/>
<circle cx="89.6" cy="115.2" r=".35"/>
<circle cx="168.2" cy="91.4" r=".35"/>
<circle cx="168.2" cy="85.9" r=".35"/>
<circle cx="175.5" cy="93.2" r=".35"/>
<circle cx="160.9" cy="140.8" r=".35"/>
<circle cx="89.6" cy="109.7" r=".35"/>
<circle cx="245" cy="40.2" r=".35"/>
<circle cx="190.2" cy="40.2" r=".35"/>
<circle cx="60.3" cy="49.4" r=".35"/>
<circle cx="53" cy="49.4" r=".35"/>
<circle cx="75" cy="56.7" r=".35"/>
<circle cx="67.6" cy="56.7" r=".35"/>
<circle cx="75" cy="62.1" r=".35"/>
<circle cx="67.6" cy="62.1" r=".35"/>
<circle cx="75" cy="73.1" r=".35"/>
<circle cx="82.2" cy="67.6" r=".35"/>
<circle cx="89.6" cy="78.6" r=".35"/>
<circle cx="82.2" cy="84.1" r=".35"/>
<circle cx="89.6" cy="84.1" r=".35"/>
<circle cx="82.2" cy="87.8" r=".35"/>
<circle cx="89.6" cy="87.8" r=".35"/>
<circle cx="82.2" cy="93.2" r=".35"/>
<circle cx="89.6" cy="93.2" r=".35"/>
<circle cx="75" cy="98.7" r=".35"/>
<circle cx="82.2" cy="98.7" r=".35"/>
<circle cx="75" cy="104.2" r=".35"/>
<circle cx="89.6" cy="104.2" r=".35"/>
<circle cx="82.2" cy="104.2" r=".35"/>
<circle cx="182.8" cy="45.7" r=".35"/>
<circle cx="190.2" cy="45.7" r=".35"/>
<circle cx="182.8" cy="64" r=".35"/>
<circle cx="190.2" cy="64" r=".35"/>
<circle cx="182.8" cy="58.5" r=".35"/>
<circle cx="190.2" cy="58.5" r=".35"/>
<circle cx="182.8" cy="67.6" r=".35"/>
<circle cx="182.8" cy="73.1" r=".35"/>
<circle cx="190.2" cy="73.1" r=".35"/>
<circle cx="182.8" cy="82.3" r=".35"/>
<circle cx="168.2" cy="49.4" r=".35"/>
<circle cx="175.5" cy="49.4" r=".35"/>
<circle cx="168.2" cy="54.8" r=".35"/>
<circle cx="175.5" cy="54.8" r=".35"/>
<circle cx="182.8" cy="98.7" r=".35"/>
<circle cx="182.8" cy="93.2" r=".35"/>
<circle cx="168.2" cy="109.7" r=".35"/>
<circle cx="175.5" cy="109.7" r=".35"/>
<circle cx="168.2" cy="104.2" r=".35"/>
<circle cx="245" cy="104.2" r=".35"/>
<circle cx="175.5" cy="104.2" r=".35"/>
<circle cx="168.2" cy="146.3" r=".35"/>
<circle cx="168.2" cy="129.8" r=".35"/>
<circle cx="175.5" cy="129.8" r=".35"/>
<circle cx="160.9" cy="124.3" r=".35"/>
<circle cx="168.2" cy="124.3" r=".35"/>
<circle cx="175.5" cy="91.4" r=".35"/>
<circle cx="175.5" cy="85.9" r=".35"/>
<circle cx="224.9" cy="76.8" r=".35"/>
<circle cx="182.8" cy="76.8" r=".35"/>
<circle cx="224.9" cy="67.6" r=".35"/>
<circle cx="190.2" cy="67.6" r=".35"/>
<circle cx="53" cy="43.9" r=".35"/>
<circle cx="38.4" cy="56.7" r=".35"/>
<circle cx="245" cy="49.4" r=".35"/>
<circle cx="245" cy="93.2" r=".35"/>
<circle cx="245" cy="58.5" r=".35"/>
<circle cx="12.8" cy="78.6" r=".35"/>
<circle cx="12.8" cy="67.6" r=".35"/>
<circle cx="12.8" cy="98.7" r=".35"/>
<circle cx="12.8" cy="87.8" r=".35"/>
<circle cx="12.8" cy="56.7" r=".35"/>
<circle cx="12.8" cy="43.9" r=".35"/>
<circle cx="75" cy="67.6" r=".35"/>
<circle cx="38.4" cy="67.6" r=".35"/>
<circle cx="82.2" cy="78.6" r=".35"/>
<circle cx="38.4" cy="78.6" r=".35"/>
<circle cx="168.2" cy="140.8" r=".35"/>
<circle cx="175.5" cy="124.3" r=".35"/>
<circle cx="245" cy="124.3" r=".35"/>
</g>
<g font-size="1.7">
<text x="108.4" y="45.3">28</text>
<text x="108.4" y="47.1">67</text>
<text x="147.6" y="45.3">46</text>
<text x="147.6" y="47.1">37</text>
<text x="107.5" y="48.9">102</text>
<text x="107.5" y="50.8">135</text>
<text x="107.5" y="52.6">147</text>
<text x="147.6" y="48.9">98</text>
<text x="147.6" y="52.6">113</text>
<text x="108.4" y="56.3">14</text>
<text x="108.4" y="58.1">18</text>
<text x="108.4" y="59.9">19</text>
<text x="147.6" y="54.4">124</text>
<text x="147.6" y="58.1">6</text>
<text x="147.6" y="59.9">154</text>
<text x="108.4" y="61.8">21</text>
<text x="108.4" y="63.6">25</text>
<text x="147.6" y="61.8">163</text>
<text x="147.6" y="63.6">161</text>
<text x="108.4" y="67.2">49</text>
<text x="108.4" y="69">53</text>
<text x="147.6" y="69">15</text>
<text x="147.6" y="70.9">20</text>
<text x="108.4" y="72.7">60</text>
<text x="108.4" y="74.5">56</text>
<text x="147.6" y="72.7">24</text>
<text x="147.6" y="76.4">50</text>
<text x="107.5" y="80.1">142</text>
<text x="107.5" y="81.9">143</text>
<text x="147.6" y="78.2">55</text>
<text x="147.6" y="80.1">59</text>
<text x="108.4" y="85.5">79</text>
<text x="147.6" y="85.5">139</text>
<text x="147.6" y="87.3">144</text>
<text x="107.5" y="91">109</text>
<text x="107.5" y="92.8">110</text>
<text x="147.6" y="92.8">80</text>
<text x="107.5" y="96.5">120</text>
<text x="107.5" y="98.3">121</text>
<text x="147.6" y="96.5">81</text>
<text x="147.6" y="100.2">68</text>
<text x="147.6" y="102">84</text>
<text x="108.4" y="103.8">97</text>
<text x="108.4" y="105.6">94</text>
<text x="108.4" y="107.5">30</text>
<text x="147.6" y="105.6">29</text>
<text x="147.6" y="107.5">64</text>
<text x="107.5" y="111.1">165</text>
<text x="108.4" y="109.3">63</text>
</g>
<g font-size="1.7" fill="#00c">
<text x="112.5" y="46.5">VDD11</text>
<text x="135.8" y="46.5">VDDVARIO1</text>
<text x="112.5" y="48.3">VDD12</text>
<text x="112.5" y="50.1">VDD13</text>
<text x="112.5" y="51.9">VDD14</text>
<text x="112.5" y="53.8">VDD15</text>
<text x="135.8" y="48.3">VDDVARIO2</text>
<text x="135.8" y="50.1">VDDVARIO3</text>
<text x="138" y="53.8">VDD33A0</text>
<text x="112.5" y="57.4">VDD11PA</text>
<text x="112.5" y="59.3">VDD12PA</text>
<text x="138" y="55.6">VDD33A1</text>
<text x="138.9" y="59.3">VDD33A</text>
<text x="112.5" y="61.1">VDD13PA</text>
<text x="112.5" y="63">VDD14PA</text>
<text x="112.5" y="64.8">VDD15PA</text>
<text x="138.9" y="63">VDD33C</text>
<text x="138.9" y="64.8">VDD33D</text>
<text x="138.9" y="61.1">VDD33B</text>
<text x="112.5" y="68.4">VDD11PB</text>
<text x="112.5" y="70.2">VDD12PB</text>
<text x="136.9" y="70.2">VDD25PA1</text>
<text x="112.5" y="72.1">VDD13PB</text>
<text x="112.5" y="73.9">VDD14PB</text>
<text x="112.5" y="75.7">VDD15PB</text>
<text x="136.9" y="72.1">VDD25PA2</text>
<text x="136.9" y="73.9">VDD25PA3</text>
<text x="136.9" y="77.6">VDD25PB1</text>
<text x="112.5" y="81.2">VDD12PC</text>
<text x="112.5" y="79.4">VDD11PC</text>
<text x="112.5" y="83.1">VDD13PC</text>
<text x="136.9" y="79.4">VDD25PB2</text>
<text x="136.9" y="81.2">VDD25PB3</text>
<text x="112.5" y="86.7">VDD11ENET</text>
<text x="136.8" y="88.5">VDD25PC2</text>
<text x="112.5" y="92.2">VDD11ATX0</text>
<text x="112.5" y="94">VDD11ARX0</text>
<text x="134.7" y="94">VDD33_ENET</text>
<text x="112.5" y="97.7">VDD11ATX1</text>
<text x="112.5" y="99.5">VDD11ARX1</text>
<text x="133.4" y="97.7">ENET_RESREF</text>
<text x="136.2" y="101.3">VDDRGMII1</text>
<text x="112.5" y="105">VDD11XTAL</text>
<text x="112.5" y="106.8">VSSXTAL</text>
<text x="133.6" y="106.8">VDD33PVTREF</text>
<text x="136.6" y="103.2">VDDRGMI2</text>
<text x="112.5" y="108.7">VSSPVTREF</text>
<text x="112.5" y="110.5">VSSWRPLL</text>
<text x="112.5" y="112.3">ePAD</text>
<text x="134.3" y="108.7">VDD33WRPLL</text>
</g>
<g font-size="1.6">
<text x="254.2" y="14.2">2V5_BRD</text>
<text x="11" y="23.4">1V1_BRD</text>
<text x="243.2" y="19.7">3V3_BRD</text>
<text x="112.8" y="40.9">U24C</text>
<text x="160.9" y="41.7">C1960</text>
<text x="168.2" y="41.7">C1961</text>
<text x="175.6" y="41.7">C1962</text>
<text x="182.9" y="41.7">C1986</text>
<text x="190.2" y="41.7">C2003</text>
<text x="234.4" y="39.6">3V3_ASIC</text>
<text x="16.8" y="43.3">1V1_ASIC</text>
<text x="53" y="45.3">C1998</text>
<text x="60.3" y="45.3">C1979</text>
<text x="67.6" y="45.3">C1947</text>
<text x="75" y="45.3">C1946</text>
<text x="82.3" y="45.3">C1945</text>
<text x="89.6" y="45.3">C1944</text>
<text x="96.9" y="45.3">C1943</text>
<text x="160.9" y="45.3">1nF</text>
<text x="168.2" y="45.3">1nF</text>
<text x="175.6" y="45.3">1nF</text>
<text x="182.9" y="45.3">0.1uF</text>
<text x="190.2" y="45.3">1uF</text>
<text x="53" y="49">1uF</text>
<text x="60.3" y="49">0.1uF</text>
<text x="67.6" y="49">1nF</text>
<text x="75" y="49">1nF</text>
<text x="82.3" y="49">1nF</text>
<text x="89.6" y="49">1nF</text>
<text x="96.9" y="49">1nF</text>
<text x="160.9" y="50.8">C1963</text>
<text x="168.2" y="50.8">C1964</text>
<text x="175.6" y="50.8">C1987</text>
<text x="40.2" y="59.9">R166</text>
<text x="67.6" y="58.1">C1999</text>
<text x="75" y="58.1">C1980</text>
<text x="82.3" y="58.1">C1950</text>
<text x="89.6" y="58.1">C1949</text>
<text x="96.9" y="58.1">C1948</text>
<text x="99.1" y="56.3">VDD11PA</text>
<text x="160.9" y="54.5">1nF</text>
<text x="160.9" y="59.9">C1965</text>
<text x="168.2" y="54.5">1nF</text>
<text x="168.2" y="59.9">C1966</text>
<text x="175.6" y="54.5">0.1uF</text>
<text x="175.6" y="59.9">C1967</text>
<text x="182.9" y="59.9">C1988</text>
<text x="190.2" y="59.9">C2004</text>
<text x="16.5" y="65.4">33R1</text>
<text x="40.2" y="61.8">0R</text>
<text x="67.6" y="61.8">1uF</text>
<text x="75" y="61.8">0.1uF</text>
<text x="82.3" y="61.8">1nF</text>
<text x="89.6" y="61.8">1nF</text>
<text x="96.9" y="61.8">1nF</text>
<text x="160.9" y="63.6">1nF</text>
<text x="168.2" y="63.6">1nF</text>
<text x="175.6" y="63.6">1nF</text>
<text x="182.9" y="63.6">0.1uF</text>
<text x="190.2" y="63.6">1uF</text>
<text x="225.3" y="65.4">VDD25</text>
<text x="235.9" y="63.6">33R3</text>
<text x="250.9" y="65.2">2V5_ASIC</text>
<text x="14.6" y="69.1">BEAD</text>
<text x="75" y="69.1">C1981</text>
<text x="82.3" y="69.1">C1953</text>
<text x="89.6" y="69.1">C1952</text>
<text x="96.9" y="69.1">C1951</text>
<text x="99.1" y="67.3">VDD11PB</text>
<text x="108.2" y="71.1">54</text>
<text x="160.9" y="69.1">C1968</text>
<text x="168.2" y="69.1">C1969</text>
<text x="175.6" y="69.1">C1970</text>
<text x="182.9" y="69.1">C1989</text>
<text x="190.2" y="69.1">C2005</text>
<text x="234.1" y="67.3">BEAD</text>
<text x="40.2" y="72.8">R167</text>
<text x="40.2" y="74.6">0R</text>
<text x="75" y="72.8">0.1uF</text>
<text x="82.3" y="72.8">1nF</text>
<text x="89.6" y="72.8">1nF</text>
<text x="96.9" y="72.8">1nF</text>
<text x="160.9" y="72.8">1nF</text>
<text x="168.2" y="72.8">1nF</text>
<text x="175.6" y="72.8">1nF</text>
<text x="182.9" y="72.8">0.1uF</text>
<text x="190.2" y="72.8">1uF</text>
<text x="82.3" y="80.1">C1982</text>
<text x="82.3" y="83.7">0.1uF</text>
<text x="89.6" y="80.1">C1955</text>
<text x="89.6" y="83.7">1nF</text>
<text x="96.9" y="80.1">C1954</text>
<text x="96.9" y="83.7">1nF</text>
<text x="99.1" y="78.2">VDD11PC 138</text>
<text x="160.9" y="78.2">C1971</text>
<text x="160.9" y="81.9">1nF</text>
<text x="168.2" y="78.2">C1972</text>
<text x="168.2" y="81.9">1nF</text>
<text x="175.6" y="78.2">C1973</text>
<text x="175.6" y="81.9">1nF</text>
<text x="182.9" y="78.2">C1990</text>
<text x="182.9" y="81.9">0.1uF</text>
<text x="82.3" y="89.2">C2000</text>
<text x="89.6" y="89.2">C1983</text>
<text x="96.9" y="89.2">C1956</text>
<text x="160.9" y="87.4">C1974</text>
<text x="168.2" y="87.4">C1975</text>
<text x="175.6" y="87.4">C1991</text>
<text x="82.3" y="92.9">1uF</text>
<text x="89.6" y="92.9">0.1uF</text>
<text x="96.9" y="92.9">1nF</text>
<text x="160.9" y="91.1">1nF</text>
<text x="168.2" y="91.1">1nF</text>
<text x="175.6" y="91.1">0.1uF</text>
<text x="175.6" y="94.7">C1992</text>
<text x="182.9" y="94.7">C2006</text>
<text x="75" y="100.2">C2001</text>
<text x="82.3" y="100.2">C1984</text>
<text x="89.6" y="100.2">C1958</text>
<text x="96.9" y="100.2">C1957</text>
<text x="175.6" y="98.3">0.1uF</text>
<text x="182.9" y="98.3">1uF</text>
<text x="75" y="103.8">1uF</text>
<text x="82.3" y="103.8">0.1uF</text>
<text x="89.6" y="103.8">1nF</text>
<text x="96.9" y="103.8">1nF</text>
<text x="160.9" y="105.7">C1976</text>
<text x="168.2" y="105.7">C1977</text>
<text x="175.6" y="105.7">C1993</text>
<text x="82.3" y="111.2">C2002</text>
<text x="89.6" y="111.2">C1985</text>
<text x="96.9" y="111.2">C1959</text>
<text x="157.7" y="110.1" transform="rotate(90 157.7 110.1)">VDD33PVTREF</text>
<text x="160.9" y="109.3">1nF</text>
<text x="168.2" y="109.3">1nF</text>
<text x="175.6" y="109.3">0.1uF</text>
<text x="82.3" y="114.8">1uF</text>
<text x="89.6" y="114.8">0.1uF</text>
<text x="96.9" y="114.8">1nF</text>
<text x="111.5" y="115.5">PCI11414</text>
<text x="154" y="117.4" transform="rotate(90 154 117.4)">VDD33WRPLL</text>
<text x="160.9" y="125.8">C1978</text>
<text x="168.2" y="125.8">C1994</text>
<text x="175.6" y="125.8">C1997</text>
<text x="226.8" y="124">R169</text>
<text x="235.9" y="124">100R</text>
<text x="160.9" y="129.5">1nF</text>
<text x="168.2" y="129.5">0.1uF</text>
<text x="175.6" y="129.5">22uF</text>
<text x="160.9" y="142.2">C1995</text>
<text x="168.2" y="142.2">C1996</text>
<text x="226.8" y="140.4">R168</text>
<text x="235.9" y="140.4">100R</text>
<text x="160.9" y="145.9">0.1uF</text>
<text x="168.2" y="145.9">22uF</text>
<text x="210.3" y="164.2">Title</text>
<text x="217.6" y="166">PCI11414 POWER</text>
<text x="210.3" y="169.7">Size</text>
<text x="212.1" y="171.5">B</text>
<text x="217.6" y="169.7">Document Number</text>
<text x="217.6" y="171.5">PROYECTO FINAL ELECTRONICA 2</text>
<text x="270.6" y="169.7">Rev</text>
<text x="272.5" y="171.5">1</text>
<text x="210.3" y="175.2">Date:</text>
<text x="219.8" y="175.2">Tuesday, May 12, 2026</text>
<text x="246.9" y="175.2">Sheet</text>
<text x="256" y="175.2">3</text>
<text x="261.5" y="175.2">of</text>
<text x="267" y="175.2">11</text>
</g>
<text font-size="1.6" fill="#00c" x="136.8" y="86.5">VDD25PC1</text>
<g font-size="1.3">
<text x="29.3" y="1.4">5</text>
<text x="84.1" y="1.4">4</text>
<text x="139" y="1.4">3</text>
<text x="193.8" y="1.4">2</text>
<text x="248.7" y="1.4">1</text>
<text x=".5" y="24.7">D</text>
<text x="276.6" y="24.7">D</text>
<text x=".5" y="68.2">C</text>
<text x="276.6" y="68.2">C</text>
<text x=".5" y="111.6">B</text>
<text x="276.6" y="111.6">B</text>
<text x=".5" y="155">A</text>
<text x="276.6" y="155">A</text>
<text x="29.3" y="177">5</text>
<text x="84.1" y="177">4</text>
<text x="139" y="177">3</text>
<text x="193.8" y="177">2</text>
<text x="248.7" y="177">1</text>
</g>
</svg>
